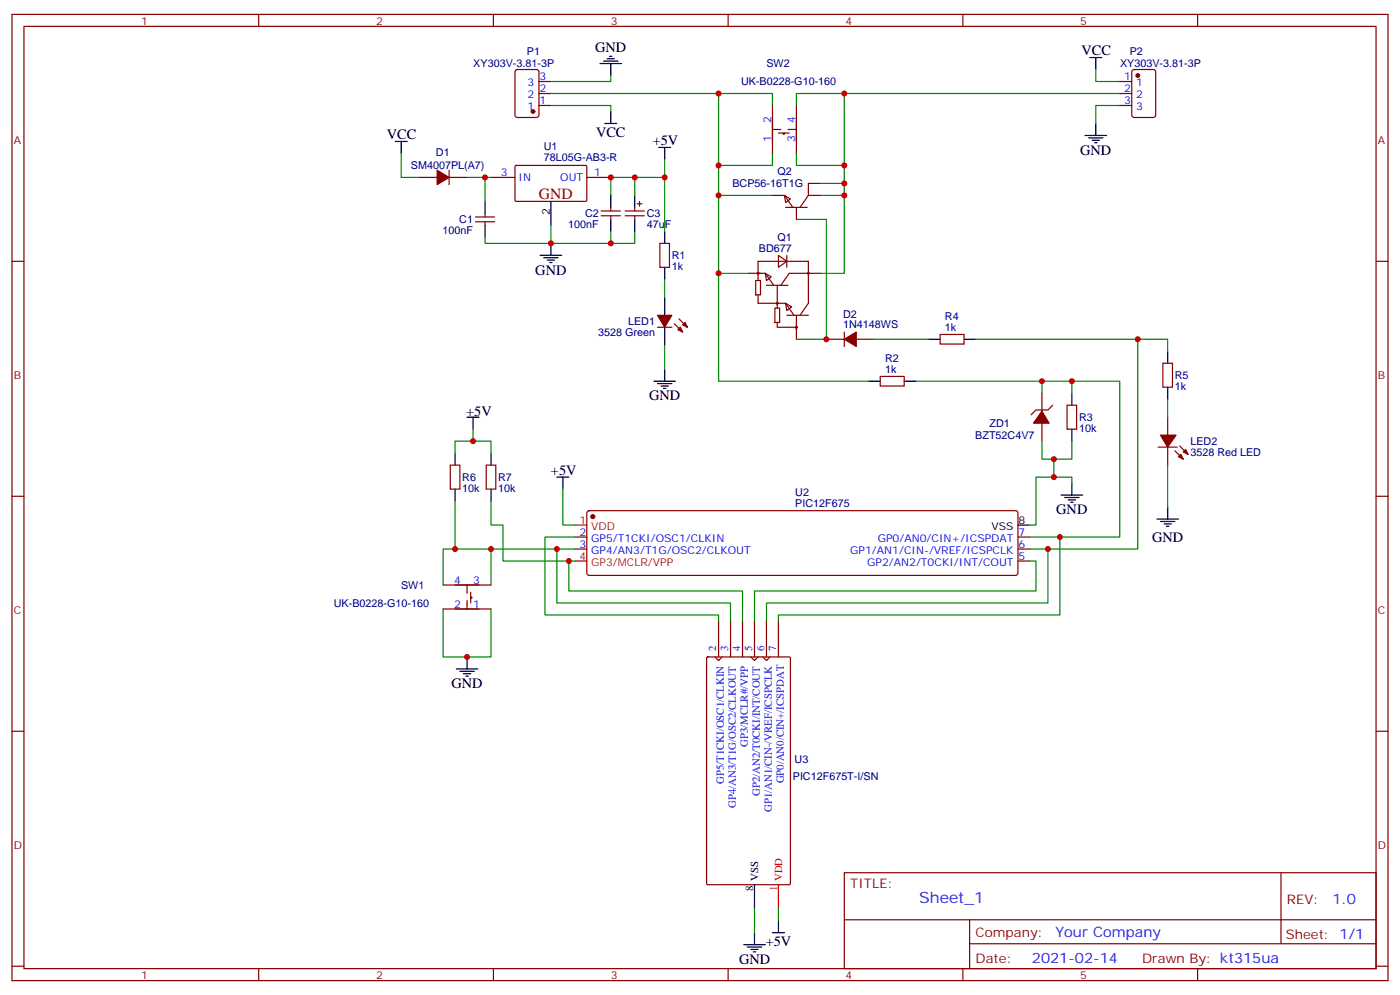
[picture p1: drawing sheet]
<svg xmlns="http://www.w3.org/2000/svg" width="412mm" height="293mm" viewBox="0 0 412 293" stroke-linecap="round" stroke-linejoin="round" font-family="sans-serif">
<g fill="none" stroke="#870000" stroke-width=".35">
<path d="M3.5 4.2h405.4v284.4h-405.4zM7.1 7.8h398.2v277.2h-398.2zM76.2 4.2v3.6M145.3 4.2v3.6M214.5 4.2v3.6M283.6 4.2v3.6M352.8 4.2v3.6M151.9 20.7l.5-.2h5.6l.7 .4v13l-.4 .6-5.9 .1-.7-.5v-12.9zM158.7 31h3.6M158.7 27.5h3.6M158.7 24h3.6M227.5 31v14.2"/>
<path d="M227.5 38.1h2.5M229.3 39.2h3.2M230.7 39.2v.3h.4v-.3M232.1 38.1h2.5M234.6 31v14.2M329.8 31h3.6M329.8 27.5h3.6M329.8 24h3.6M333.6 20.7l.5-.2h5.6l.7 .4v13l-.4 .6-5.9 .1-.7-.5v-12.9zM123.5 52.2h5.3M132.3 50.1v4.2M132.3 52.2h5.3"/>
<path d="M144.6 52.2h7.1M151.8 48.9l.2-.2h20.7l.2 .3-.1 10.1-.3 .2-20.6-.1-.2-.3zM172.9 52.2h7M187.7 60h1.4M188.4 59.3v1.4M227.5 57.5h3.6l2.4 3.5M231.1 57.5l1.7 1.1-1.4 1zM238.1 57.5h3.6M238.1 57.5l-2.4 3.5M241.7 54h-3.6v3.5M3.5 76.9h3.6M140.1 65.3h5.6"/>
<path d="M140.1 63.9h5.6M142.9 62.8v1.1M142.9 65.3v1M177.1 62.1h5.6M177.1 63.5h5.6M179.9 61v1.1M179.9 63.5v1.1M184.1 62.1h5.7M184.1 63.5h5.7M187 61v1.1M187 63.5v1.1M194.4 71.6h2.8v7.1h-2.8z"/>
<path d="M229.3 75.1l2.5 1.8-2.5 1.8zM231.4 61h6.4M231.8 75.1v3.6M234.6 61v3.6M405.3 76.9h3.6M193.7 96.3h4.2M198.6 95.2l2.5 2.5M200 93.8l2.5 2.5M220.5 80.4h3.5M222.6 82.6h1.4v4.2h-1.4zM223.3 82.6v-2.2h2.1l2.5 3.6M223.3 80.4v-3.5h14.8v12.4l-2.4 3.5"/>
<path d="M223.3 86.8v2.5h8.1l2.5 3.5M225.4 80.4l1.8 1.1-1.4 1.1zM225.8 84h6.3M228.2 90.7h1.5v4.2h-1.5zM229 94.9v1.4h5.6M229 84v6.7M231.4 89.3l1.8 1-1.4 1.1zM231.8 92.8h6.3M234.6 92.8v7M241.7 80.4h-9.2l-2.5 3.6M243.4 99.8h5.3M248.7 97.7v4.3"/>
<path d="M252.2 99.8h5.3M276.9 98.4h7.1v2.8h-7.1zM259.3 110.8h7v2.8h-7zM306.9 115.7v5.3M310.1 119.2l-1.4 1.5h-3.5l-1.5 1.4M314.3 119.2h2.8v7.1h-2.8zM342.5 106.9h2.9v7h-2.9zM132.6 136.9h2.9v7h-2.9zM143.2 136.9h2.8v7h-2.8zM306.9 124.5v5.3M341.1 131.6h5.7M344 122.8v5.3"/>
<path d="M344 131.6v5.3M346.1 132.6l2.4 2.5M347.5 131.2l2.5 2.5M3.5 146.1h3.6M169.3 158h3.6M173.1 150.5l.5-.2h125.6l.5 .2 .2 .5v17.6l-.3 .5-.4 .2h-125.6l-.5-.2-.2-.5v-17.6zM299.9 158h3.5M405.3 146.1h3.6M130.5 172.2h14.1M130.5 179.2h14.1M137.6 172.2v2.4M137.6 176.7v2.5"/>
<path d="M138.6 175.7h.4v.3h-.4M138.6 174.3v3.1M169.3 161.6h3.6M299.9 161.6h3.5M299.9 165.1h3.5M208.2 193.5l.3-.2h24l.3 .2v66.5l-.2 .3h-24.1l-.3-.1zM210.6 193.3l1.1 1.1 1-1.1M211.7 182.7v10.6M215.2 182.7v10.6M218.7 182.7v10.6M221.2 193.3l1 1.1 1.1-1.1M222.2 182.7v10.6"/>
<path d="M224.7 193.3l1.1 1.1 1-1.1M225.8 182.7v10.6M229.3 182.7v10.6M3.5 215.2h3.6M405.3 215.2h3.6M248.7 256.8h156.6v28.2h-156.6zM377.3 256.8v20.9M248.7 270.7h156.5M285.6 277.7h119.6M285.6 270.7v14.1M3.5 284.3h3.6M76.2 285v3.6"/>
<path d="M145.3 285v3.6M214.5 285v3.6M283.6 285v3.6M352.8 285v3.6M405.3 284.3h3.6"/>
<circle cx="223.3" cy="80.4" r=".26"/>
<circle cx="229" cy="89.3" r=".26"/>
<circle cx="234.6" cy="96.3" r=".26"/>
<circle cx="238.1" cy="80.4" r=".26"/>
</g>
<path d="M169.3 154.5h3.6M169.3 165.1h3.6M229.3 260.3v7.1" fill="none" stroke="#f00" stroke-width=".35"/>
<g fill="none" stroke="#000" stroke-width=".35">
<path d="M176.7 18.7h6.4M177.8 18h4.2M178.9 17.3h2.1M179.6 16.6h.7M179.9 18.7v3.5M321 16.9h3.6M322.8 16.9v3.6M178.2 36.3h3.5M179.9 32.8v3.5M319.6 39.9h6.4M322.8 36.3v3.6M116.4 41.6h3.5"/>
<path d="M118.2 41.6v3.6M142.9 59.3v3.5M162.3 59.3v7M179.9 57.5v3.5M187 57.5v3.5M194 43.4h3.6M195.8 43.4v3.5M320.7 40.6h4.2M321.7 41.3h2.1M322.4 42h.7M142.9 66.3v3.5M159.1 75.1h6.4"/>
<path d="M160.2 75.8h4.2M161.2 76.6h2.1M161.9 77.3h.7M162.3 71.6v3.5M179.9 64.6v3.5M187 64.6v3.5M195.8 68.1v3.5M195.8 78.7v3.5M195.8 87.5v5.3M195.8 96.3v5.3M273.4 99.8h3.5M284 99.8h3.5"/>
<path d="M192.6 112.2h6.4M193.7 112.9h4.2M194.7 113.6h2.1M195.4 114.3h.7M195.8 108.7v3.5M255.8 112.2h3.5M266.3 112.2h3.6M315.7 115.7v3.5M344 103.4v3.5M344 113.9v3.6M134.1 133.3v3.6M137.6 122.8h3.5"/>
<path d="M139.3 122.8v3.5M144.6 133.3v3.6M315.7 126.3v3.5M134.1 143.9v3.6M144.6 143.9v3.6M164 140.4h3.6M165.8 140.4v3.5M299.9 154.5h3.5M312.6 145.7h6.3M313.6 146.4h4.3M314.7 147.1h2.1M315.4 147.8h.7"/>
<path d="M315.7 142.2v3.5M340.8 152.8h6.3M341.8 153.5h4.3M342.9 154.2h2.1M343.6 154.9h.7M344 149.2v3.6M134.4 196.8h6.4M135.5 197.6h4.2M136.5 198.3h2.1M137.2 199h.7M137.6 193.3v3.5M219.1 278h6.3"/>
<path d="M220.1 278.7h4.3M221.2 279.4h2.1M222.2 260.3v7.1M222.2 274.5v3.5M227.5 274.5h3.6M229.3 270.9v3.6M221.9 280.1h.7"/>
</g>
<g fill="#870000" stroke="#870000" stroke-width=".35">
<path d="M248.7 99.8l3.5-2.1v4.3z"/>
<path d="M347.1 134.4l.7-.7 .7 1.4z"/>
<path d="M348.5 133l.7-.7 .8 1.4z"/>
<path d="M341.8 128.1h4.6l-2.4 3.5z"/>
<path d="M193.7 92.8h4.2l-2.1 3.5z"/>
<path d="M199.7 97l.7-.7 .7 1.4z"/>
<path d="M201.1 95.6l.7-.7 .7 1.4z"/>
<path d="M128.8 50.1l3.5 2.1-3.5 2.1z"/>
<path d="M306.9 121l2.1 3.5h-4.6z"/>
<circle cx="174.6" cy="152" r=".53"/>
<circle cx="157" cy="32.8" r=".53"/>
<circle cx="335.1" cy="22.2" r=".53"/>
</g>
<g fill="none" stroke="#008700" stroke-width=".35">
<path d="M162.3 31h17.6v1.8M162.3 27.5h65.2v3.5M179.9 22.2v1.8h-17.6M211.7 27.5v84.7h44.1M248.7 27.5h-14.1v3.5M322.8 20.5v3.5h7M329.8 27.5h-81.1v52.9h-7M329.8 31h-7v5.3M118.2 45.2v7h5.3M137.6 52.2h7M142.9 52.2v7.1M187 52.2v5.3"/>
<path d="M195.8 46.9v5.3h-15.9v5.3M195.8 52.2v15.9M211.7 57.5h15.8M227.5 45.2v3.5h-15.8M234.6 45.2v3.5h14.1M241.7 57.5h7M241.7 54h7M142.9 69.8v1.8h19.4M162.3 66.3v5.3h24.7v-3.5M179.9 68.1v3.5M234.6 64.6h8.8v35.2h-8.8M195.8 82.2v5.3"/>
<path d="M211.7 80.4h8.8M257.5 99.8h15.9M287.5 99.8h47.6v61.8h-31.7M335.1 99.8h8.9v3.6M195.8 101.6v7.1M269.9 112.2h45.8v3.5M306.9 112.2v3.5M315.7 112.2h14.1v45.8h-26.4M344 117.5v5.3M139.3 126.3v3.5h5.3v3.5M139.3 129.8h-5.2v3.5M306.9 129.8v5.3h8.8v-5.3"/>
<path d="M310.4 135.1v5.3M344 136.9v12.3M134.1 147.5v14.1M144.6 147.5v7h3.6v10.6h21.1M165.8 143.9v10.6h3.5M169.3 158h-8.8v23h51.2v1.7M312.2 158v23h-82.9v1.7M315.7 142.2v-1.8h-10.5v14.1h-1.8M130.5 179.2v14.1h14.1v-14.1M144.6 161.6v10.6M164 161.6v15.8h51.2v5.3M167.6 165.1v8.8h51.1v8.8"/>
<path d="M169.3 161.6h-38.8v10.6M303.4 165.1h1.8v8.8h-83v8.8M308.7 161.6v15.8h-82.9v5.3M222.2 267.4v7.1M229.3 267.4v3.5"/>
</g>
<g fill="#c00">
<circle cx="137.6" cy="193.3" r=".88"/>
<circle cx="134.1" cy="161.6" r=".88"/>
<circle cx="139.3" cy="129.8" r=".88"/>
<circle cx="310.4" cy="140.4" r=".88"/>
<circle cx="310.4" cy="135.1" r=".88"/>
<circle cx="306.9" cy="112.2" r=".88"/>
<circle cx="315.7" cy="112.2" r=".88"/>
<circle cx="195.8" cy="52.2" r=".88"/>
<circle cx="167.6" cy="165.1" r=".88"/>
<circle cx="164" cy="161.6" r=".88"/>
<circle cx="308.7" cy="161.6" r=".88"/>
<circle cx="312.2" cy="158" r=".88"/>
<circle cx="187" cy="52.2" r=".88"/>
<circle cx="162.3" cy="71.6" r=".88"/>
<circle cx="179.9" cy="71.6" r=".88"/>
<circle cx="248.7" cy="27.5" r=".88"/>
<circle cx="248.7" cy="48.7" r=".88"/>
<circle cx="211.7" cy="80.4" r=".88"/>
<circle cx="211.7" cy="27.5" r=".88"/>
<circle cx="211.7" cy="48.7" r=".88"/>
<circle cx="243.4" cy="99.8" r=".88"/>
<circle cx="335.1" cy="99.8" r=".88"/>
<circle cx="142.9" cy="52.2" r=".88"/>
<circle cx="248.7" cy="57.5" r=".88"/>
<circle cx="211.7" cy="57.5" r=".88"/>
<circle cx="179.9" cy="52.2" r=".88"/>
<circle cx="144.6" cy="161.6" r=".88"/>
<circle cx="248.7" cy="54" r=".88"/>
</g>
<text font-size="4.6" fill="#800" x="158.7" y="58.6">GND</text>
<text font-size="4.6" fill="#00f" x="270.8" y="265.8">Sheet_1</text>
<g font-size="4.2">
<text x="175.3" y="15.3">GND</text>
<text x="318.6" y="16.2">VCC</text>
<text x="113.9" y="40.9">VCC</text>
<text x="175.6" y="40.4">VCC</text>
<text x="192.3" y="42.7">+5V</text>
<text x="318.2" y="45.5">GND</text>
<text x="157.7" y="80.8">GND</text>
<text x="191.2" y="117.8">GND</text>
<text x="137.3" y="122.4">+5V</text>
<text x="162.3" y="139.7">+5V</text>
<text x="311.1" y="151.3">GND</text>
<text x="339.4" y="159.4">GND</text>
<text x="133" y="202.5">GND</text>
<text x="225.6" y="278.4">+5V</text>
<text x="217.7" y="283.6">GND</text>
</g>
<g font-size="4.2" fill="#00f">
<text x="392.5" y="266.1">1.0</text>
<text x="310.9" y="275.6">Your Company</text>
<text x="304" y="283.4">2021-02-14</text>
</g>
<g font-size="3.9" fill="#800">
<text x="250.5" y="261.4">TITLE:</text>
<text x="379.1" y="266.1">REV:</text>
<text x="287.4" y="275.6">Company:</text>
<text x="378.7" y="276.2">Sheet: 1/1</text>
<text x="287.4" y="283.3">Date:</text>
<text x="336.4" y="283.4">Drawn By: kt315ua</text>
</g>
<g font-size="3.2" fill="#800">
<text x="41.6" y="7.2">1</text>
<text x="110.8" y="7.2">2</text>
<text x="179.9" y="7.2">3</text>
<text x="249.1" y="7.2">4</text>
<text x="318.2" y="7.2">5</text>
<text x="4.1" y="42.3">A</text>
<text x="405.9" y="42.3">A</text>
<text x="4.1" y="111.5">B</text>
<text x="405.9" y="111.5">B</text>
<text x="4.1" y="180.6">C</text>
<text x="405.9" y="180.6">C</text>
<text x="4.1" y="249.8">D</text>
<text x="405.9" y="249.8">D</text>
<text x="41.6" y="288">1</text>
<text x="110.8" y="288">2</text>
<text x="179.9" y="288">3</text>
<text x="249.1" y="288">4</text>
<text x="318.2" y="288">5</text>
</g>
<g font-size="3.2" fill="#000080">
<text x="155.2" y="16.2">P1</text>
<text x="332.8" y="16.2">P2</text>
<text x="139.4" y="19.8">XY303V-3.81-3P</text>
<text x="225.7" y="19.8">SW2</text>
<text x="329.9" y="19.8">XY303V-3.81-3P</text>
<text x="218.3" y="25.1">UK-B0228-G10-160</text>
<text x="128.4" y="45.8">D1</text>
<text x="160.2" y="47.3">78L05G-AB3-R</text>
<text x="160.2" y="44">U1</text>
<text x="121" y="49.8">SM4007PL(A7)</text>
<text x="229" y="51.6">Q2</text>
<text x="215.8" y="55.1">BCP56-16T1G</text>
<text x="135.3" y="65.7">C1</text>
<text x="172.3" y="63.9">C2</text>
<text x="190.5" y="63.9">C3</text>
<text x="130.3" y="68.9">100nF</text>
<text x="167.4" y="67.2">100nF</text>
<text x="190.5" y="67.2">47uF</text>
<text x="229" y="70.9">Q1</text>
<text x="197.9" y="76.3">R1</text>
<text x="223.6" y="74.1">BD677</text>
<text x="197.9" y="79.5">1k</text>
<text x="185" y="95.7">LED1</text>
<text x="248.4" y="93.5">D2</text>
<text x="278.4" y="94.1">R4</text>
<text x="176.2" y="98.9">3528 Green</text>
<text x="248.4" y="96.7">1N4148WS</text>
<text x="278.4" y="97.4">1k</text>
<text x="260.7" y="106.5">R2</text>
<text x="260.7" y="109.7">1k</text>
<text x="346.1" y="111.5">R5</text>
<text x="346.1" y="114.8">1k</text>
<text x="291.5" y="125.7">ZD1</text>
<text x="317.9" y="123.9">R3</text>
<text x="287.3" y="129.2">BZT52C4V7</text>
<text x="317.9" y="127.1">10k</text>
<text x="350.7" y="130.9">LED2</text>
<text x="350.7" y="134.2">3528 Red LED</text>
<text x="136.2" y="141.6">R6</text>
<text x="146.8" y="141.6">R7</text>
<text x="136.2" y="144.7">10k</text>
<text x="146.8" y="144.7">10k</text>
<text x="234.3" y="149.2">PIC12F675</text>
<text x="234.3" y="146">U2</text>
<text x="118.1" y="173.3">SW1</text>
<text x="98.3" y="178.6">UK-B0228-G10-160</text>
<text x="234.1" y="224.5">U3</text>
<text x="233.5" y="229.4">PIC12F675T-I/SN</text>
</g>
<g font-size="3.2" fill="#00f">
<text x="158.9" y="23.6">3</text>
<text x="331.2" y="23.6">1</text>
<text x="155.4" y="28.9">2</text>
<text x="155.4" y="25.4">3</text>
<text x="158.9" y="27.2">2</text>
<text x="331.2" y="27.2">2</text>
<text x="334.7" y="25.4">1</text>
<text x="334.7" y="28.9">2</text>
<text x="155.4" y="32.5">1</text>
<text x="158.9" y="30.7">1</text>
<text x="331.2" y="30.7">3</text>
<text x="334.7" y="32.5">3</text>
<text x="227.2" y="41.9" transform="rotate(-90 227.2 41.9)">1</text>
<text x="227.2" y="36.3" transform="rotate(-90 227.2 36.3)">2</text>
<text x="234.2" y="41.9" transform="rotate(-90 234.2 41.9)">3</text>
<text x="234.2" y="36.3" transform="rotate(-90 234.2 36.3)">4</text>
<text x="147.6" y="51.9">3</text>
<text x="152.8" y="53.3">IN</text>
<text x="165" y="53.3">OUT</text>
<text x="175" y="51.9">1</text>
<text x="170.7" y="157.7">2</text>
<text x="170.7" y="161.2">3</text>
<text x="174.2" y="159.5">GP5/T1CKI/OSC1/CLKIN</text>
<text x="258.6" y="159.5">GP0/AN0/CIN+/ICSPDAT</text>
<text x="300" y="161.2">6</text>
<text x="300" y="157.7">7</text>
<text x="174.2" y="163">GP4/AN3/T1G/OSC2/CLKOUT</text>
<text x="250.5" y="163">GP1/AN1/CIN-/VREF/ICSPCLK</text>
<text x="255.5" y="166.5">GP2/AN2/T0CKI/INT/COUT</text>
<text x="300" y="164.7">5</text>
<text x="133.8" y="171.8">4</text>
<text x="139.3" y="171.8">3</text>
<text x="133.8" y="178.9">2</text>
<text x="139.3" y="178.9">1</text>
<text x="211" y="191.6" transform="rotate(-90 211 191.6)">2</text>
<text x="214.5" y="191.6" transform="rotate(-90 214.5 191.6)">3</text>
<text x="218" y="191.6" transform="rotate(-90 218 191.6)">4</text>
<text x="221.5" y="191.6" transform="rotate(-90 221.5 191.6)">5</text>
<text x="225.1" y="191.6" transform="rotate(-90 225.1 191.6)">6</text>
<text x="228.6" y="191.6" transform="rotate(-90 228.6 191.6)">7</text>
<text x="220.3" y="219.9" transform="rotate(-90 220.3 219.9)">GP3/MCLR#/VPP</text>
<text x="213.3" y="230.8" transform="rotate(-90 213.3 230.8)">GP5/T1CKI/OSC1/CLKIN</text>
<text x="230.9" y="230.6" transform="rotate(-90 230.9 230.6)">GP0/AN0/CIN+/ICSPDAT</text>
<text x="216.8" y="237.8" transform="rotate(-90 216.8 237.8)">GP4/AN3/T1G/OSC2/CLKOUT</text>
<text x="223.8" y="234.3" transform="rotate(-90 223.8 234.3)">GP2/AN2/T0CKI/INT/COUT</text>
<text x="227.4" y="239" transform="rotate(-90 227.4 239)">GP1/AN1/CIN-/VREF/ICSPCLK</text>
</g>
<g font-size="3.2">
<text x="161.9" y="63.4" transform="rotate(-90 161.9 63.4)">2</text>
<text x="292.1" y="155.9">VSS</text>
<text x="300" y="154.2">8</text>
<text x="221.9" y="262.3" transform="rotate(-90 221.9 262.3)">8</text>
<text x="223.3" y="259.3" transform="rotate(-90 223.3 259.3)">VSS</text>
</g>
<g font-size="3.2" fill="#f00">
<text x="170.7" y="154.2">1</text>
<text x="174.2" y="155.9">VDD</text>
<text x="170.7" y="164.7">4</text>
<text x="174.2" y="166.5">GP3/MCLR/VPP</text>
<text x="229" y="262.3" transform="rotate(-90 229 262.3)">1</text>
<text x="230.4" y="259.3" transform="rotate(-90 230.4 259.3)">VDD</text>
</g>
</svg>
